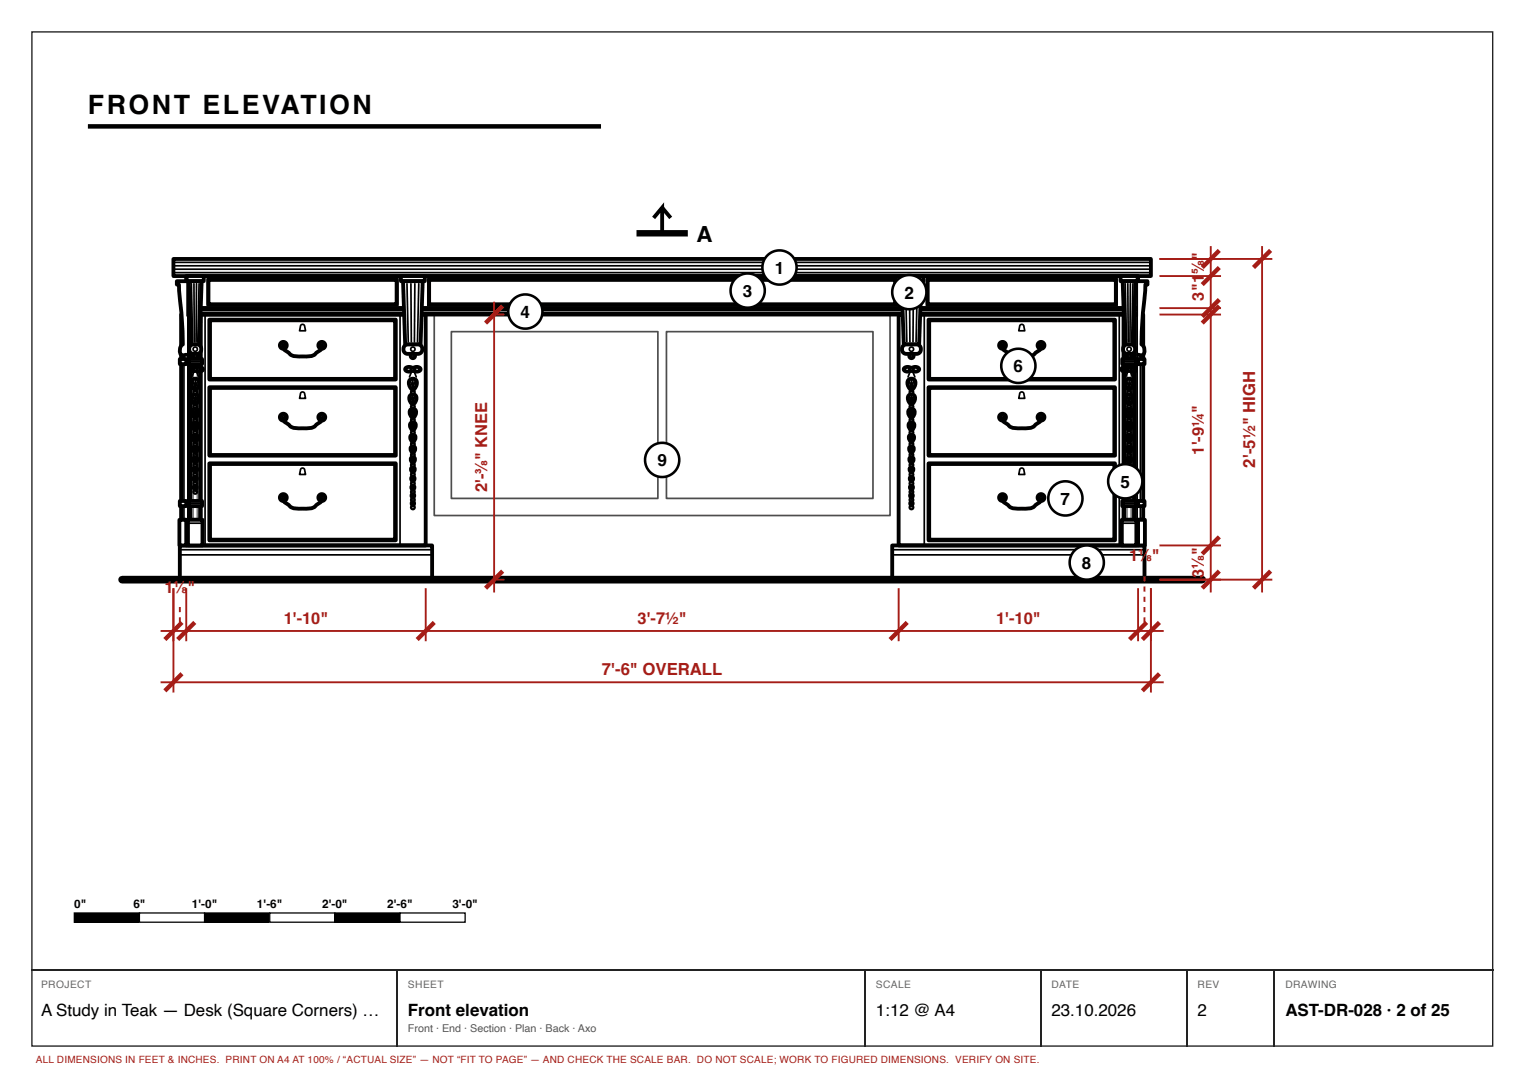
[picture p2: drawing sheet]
<svg xmlns="http://www.w3.org/2000/svg" width="297mm" height="210mm" viewBox="0 0 297 210" stroke-linecap="round" stroke-linejoin="round" font-family="sans-serif">
<path d="M6.2 6.2h284.7v197.7h-284.7z" fill="none" stroke="#222" stroke-width=".26"/>
<path d="M17.1 24.6h100" fill="none" stroke="#000" stroke-width=".88" stroke-linecap="butt"/>
<g fill="none" stroke="#000" stroke-width=".75">
<path d="M33.8 50.5h190.5v3.3h-190.5zM36.3 53.8h185.5v6.2h-185.5zM40.6 54.5h36.7v4.8h-36.7zM83.6 54.5h90.9v4.8h-90.9zM180.8 54.5h36.7v4.8h-36.7zM36.3 60h185.5v1.3h-185.5zM36.3 61.3h46.7v45h-46.7zM40.8 62.3h36.3v11.7h-36.3zM40.8 75.5h36.3v13.3h-36.3zM55.2 67.5a1.26 1.26 0 0 0 .9 1.1 2.86 2.86 0 0 0 2.9 .9h.6a2.42 2.42 0 0 0 2.2-.9 1.26 1.26 0 0 0 .9-1.1M40.8 90.3h36.3v15h-36.3zM55.2 81.5a1.26 1.26 0 0 0 .9 1.1 2.86 2.86 0 0 0 2.9 .9h.6a2.42 2.42 0 0 0 2.2-.9 1.26 1.26 0 0 0 .9-1.1"/>
<path d="M55.2 97.2a1.26 1.26 0 0 0 .9 1.1 2.86 2.86 0 0 0 2.9 .8h.6a2.42 2.42 0 0 0 2.2-.8 1.26 1.26 0 0 0 .9-1.1M35 106.3h49.2v6.7h-49.2z"/>
<circle cx="55.2" cy="67.3" r=".67"/>
<circle cx="62.7" cy="67.3" r=".67"/>
<circle cx="55.2" cy="97" r=".67"/>
<circle cx="55.2" cy="81.3" r=".67"/>
<circle cx="62.7" cy="97" r=".67"/>
<circle cx="62.7" cy="81.3" r=".67"/>
</g>
<g fill="none" stroke="#000" stroke-width=".33">
<path d="M33.8 51.1h190.5M33.8 51.8h190.5M33.8 52.5h190.5M33.8 53.1h190.5M40.4 54.3h37.1v5.2h-37.1zM83.4 54.3h91.3v5.2h-91.3zM180.5 54.3h37.2v5.2h-37.2zM36.3 60.5h185.5M36.3 60.9h185.5M40 61.3v45M41.1 62.6h35.7v11h-35.7zM41.1 75.8h35.7v12.7h-35.7z"/>
<path d="M58.7 63.3l.3-.1 .3 .2 .2 1.1h-1.1zM58.7 76.5l.3-.1 .3 .2 .2 1h-1.1zM78 61.3v45M84.6 61.3h88.9v39.2h-88.9zM88 64.6h40.2v32.5h-40.2zM129.9 64.6h40.2v32.5h-40.2zM41.1 90.6h35.7v14.4h-35.7zM58.7 91.3l.3-.1 .3 .2 .2 1.1h-1.1zM35 107.1h49.2M35 108.1h49.2"/>
<circle cx="55.2" cy="67.3" r=".25"/>
<circle cx="62.7" cy="67.3" r=".25"/>
<circle cx="55.2" cy="97" r=".25"/>
<circle cx="55.2" cy="81.3" r=".25"/>
<circle cx="62.7" cy="97" r=".25"/>
<circle cx="62.7" cy="81.3" r=".25"/>
</g>
<path d="M37 61.3h2.1v40h-2.1z" fill="#fff"/>
<path d="M37 61.3h2.1v40h-2.1z" fill="none" stroke="#000" stroke-width=".75"/>
<path d="M37.3 61.3v40M37.6 61.3v40M38.5 61.3v40M38.8 61.3v40" fill="none" stroke="#000" stroke-width=".33"/>
<path d="M36.7 70h2.7v1h-2.7z" fill="#fff"/>
<path d="M36.7 70h2.7v1h-2.7z" fill="none" stroke="#000" stroke-width=".75"/>
<path d="M36.7 70.5h2.7" fill="none" stroke="#000" stroke-width=".33"/>
<path d="M36.7 97.6h2.7v1h-2.7z" fill="#fff"/>
<path d="M36.7 71.7l.5-.2a.54 .54 0 0 1 .6 .1 .54 .54 0 0 1 .1 .6l-.5 .2a.54 .54 0 0 1-.6 0 .54 .54 0 0 1-.1-.7zM38.2 71.7l.5-.2a.54 .54 0 0 1 .6 .1 .54 .54 0 0 1 .1 .6l-.5 .2a.54 .54 0 0 1-.6 0 .54 .54 0 0 1-.1-.7zM36.7 97.6h2.7v1h-2.7z" fill="none" stroke="#000" stroke-width=".75"/>
<path d="M36.7 98.1h2.7" fill="none" stroke="#000" stroke-width=".33"/>
<circle cx="38" cy="72" r=".29" fill="#fff"/>
<g fill="none" stroke="#000" stroke-width=".75">
<path d="M37.6 73.9l.4-.1 .5 .1a1.4 1.4 0 0 1-.5 2.2 1.53 1.53 0 0 1-.4-2.2zM37.6 77l.4-.2 .5 .2a1.26 1.26 0 0 1-.5 1.9 1.38 1.38 0 0 1-.4-1.9zM37.7 79.8h.7a1.13 1.13 0 0 1-.4 1.7 1.24 1.24 0 0 1-.3-1.7zM37.7 84.8l.3-.1 .4 .1a1 1 0 0 1-.4 1.4 1 1 0 0 1-.3-1.4zM37.7 82.4h.7a1.02 1.02 0 0 1-.4 1.6 1.12 1.12 0 0 1-.3-1.6zM37.7 87.1h.7a.9 .9 0 0 1-.4 1.2 .9 .9 0 0 1-.3-1.2zM37.8 89.2h.5a.81 .81 0 0 1-.3 1.1 .81 .81 0 0 1-.2-1.1zM37.8 93l.2-.1 .3 .1 .1 .3-.4 .6-.2-.3zM37.8 91.1h.5a.73 .73 0 0 1-.3 1 .73 .73 0 0 1-.2-1zM37.8 94.7h.5l.1 .3-.4 .5-.2-.2z"/>
<circle cx="38" cy="72" r=".29"/>
<circle cx="38" cy="76.4" r=".21"/>
<circle cx="38" cy="79.3" r=".21"/>
<circle cx="38" cy="84.3" r=".21"/>
<circle cx="38" cy="90.6" r=".21"/>
<circle cx="38" cy="95.9" r=".21"/>
<circle cx="38" cy="86.6" r=".21"/>
<circle cx="38" cy="92.5" r=".21"/>
<circle cx="38" cy="88.7" r=".21"/>
<circle cx="38" cy="94.2" r=".21"/>
<circle cx="38" cy="81.9" r=".21"/>
</g>
<g fill="none" stroke="#000" stroke-width=".33">
<path d="M37.6 74.3l.4 1.3M37.7 77.3l.3 1.2M37.9 72.2l-.5 1.3M38 74.1v1.5M38 77.1v1.4M38 79.9v1.2M38.2 72.2l.5 1.3M38.4 77.3l-.4 1.2M38.5 74.3l-.5 1.3M37.7 80.1l.3 1M37.7 82.6l.3 1M37.8 85l.2 .9"/>
<path d="M37.8 87.3l.2 .7M37.8 89.3l.2 .7M37.8 91.3l.2 .6M37.9 93.1l.1 .6M37.9 94.8l.1 .5M38 82.5v1.1M38 84.9v1M38 87.1v.9M38 89.2v.8M38 91.2v.7M38 93v.7M38 94.8v.5"/>
<path d="M38.2 94.8l-.2 .5M38.2 93.1l-.2 .6M38.3 91.3l-.3 .6M38.3 89.3l-.3 .7M38.3 87.3l-.3 .7M38.3 85l-.3 .9M38.4 82.6l-.4 1M38.4 80.1l-.4 1"/>
</g>
<path d="M36.6 101.3h2.9v5h-2.9z" fill="#fff"/>
<path d="M36.6 101.3h2.9v5h-2.9z" fill="none" stroke="#000" stroke-width=".75"/>
<path d="M36.6 102h2.9" fill="none" stroke="#000" stroke-width=".33"/>
<path d="M36.4 53.8h3.3v1h-3.3z" fill="#fff"/>
<path d="M36.4 53.8h3.3v1h-3.3z" fill="none" stroke="#000" stroke-width=".75"/>
<path d="M36.8 54.8h2.5l-.4 12.3h-1.7z" fill="#fff"/>
<path d="M36.8 54.8h2.5l-.4 12.3h-1.7z" fill="none" stroke="#000" stroke-width=".75"/>
<path d="M37.3 55.3l.2 11.3M37.8 55.3l.1 11.3M38.3 55.3l-.1 11.3M38.8 55.3l-.3 11.3" fill="none" stroke="#000" stroke-width=".33"/>
<path d="M37.1 67.4l.5-.3h.8a.92 .92 0 0 1 .8 .9 .92 .92 0 0 1-.8 1h-.7a.93 .93 0 0 1-.8-.6 .93 .93 0 0 1 .2-1z" fill="#fff"/>
<path d="M37.1 67.4l.5-.3h.8a.92 .92 0 0 1 .8 .9 .92 .92 0 0 1-.8 1h-.7a.93 .93 0 0 1-.8-.6 .93 .93 0 0 1 .2-1z" fill="none" stroke="#000" stroke-width=".75"/>
<circle cx="38" cy="68" r=".42" fill="none" stroke="#000" stroke-width=".33"/>
<circle cx="38" cy="69.4" r=".42" fill="#fff"/>
<circle cx="38" cy="69.4" r=".42" fill="none" stroke="#000" stroke-width=".75"/>
<path d="M35.3 61.3h1v40h-1z" fill="#fff"/>
<path d="M36.3 61.3h-1v40h1" fill="none" stroke="#000" stroke-width=".75"/>
<path d="M35.8 61.3v40" fill="none" stroke="#000" stroke-width=".33"/>
<path d="M35 70h1.3v1h-1.3z" fill="#fff"/>
<path d="M35 70h1.3v1h-1.3z" fill="none" stroke="#000" stroke-width=".75"/>
<path d="M35 97.6h1.3v1h-1.3z" fill="#fff"/>
<path d="M35 97.6h1.3v1h-1.3z" fill="none" stroke="#000" stroke-width=".75"/>
<path d="M35 101.3h1.3v5h-1.3z" fill="#fff"/>
<path d="M35 101.3h1.3v5h-1.3z" fill="none" stroke="#000" stroke-width=".75"/>
<path d="M34.5 54.8h1.8v14.3l-.8 .2a1.42 1.42 0 0 1 .1-2.2 82 82 0 0 0-.7-10v-1.6h-.4z" fill="#fff"/>
<path d="M36.3 54.8h-1.8v.7h.4l.1 2.3a71.8 71.8 0 0 1 .6 9.3 1.42 1.42 0 0 0-.1 2.2l.8-.2M79.1 71.7l.5-.2a.54 .54 0 0 1 .6 .1 .54 .54 0 0 1 .1 .6l-.4 .2a.54 .54 0 0 1-.7 0 .54 .54 0 0 1-.1-.7zM80.6 71.7l.5-.2a.54 .54 0 0 1 .6 .1 .54 .54 0 0 1 .1 .6l-.4 .2a.54 .54 0 0 1-.7 0 .54 .54 0 0 1-.1-.7z" fill="none" stroke="#000" stroke-width=".75"/>
<circle cx="80.5" cy="72" r=".29" fill="#fff"/>
<g fill="none" stroke="#000" stroke-width=".75">
<path d="M80 73.9l.5-.1 .4 .1a1.4 1.4 0 0 1-.4 2.2 1.53 1.53 0 0 1-.5-2.2zM80.1 77l.4-.2 .4 .2a1.26 1.26 0 0 1-.4 1.9 1.38 1.38 0 0 1-.4-1.9zM80.1 79.8h.7a1.13 1.13 0 0 1-.3 1.7 1.24 1.24 0 0 1-.4-1.7zM80.1 84.8l.4-.1 .3 .1a1 1 0 0 1-.3 1.4 1 1 0 0 1-.4-1.4zM80.1 82.4h.7a1.02 1.02 0 0 1-.3 1.6 1.12 1.12 0 0 1-.4-1.6zM80.2 87.1h.6a.9 .9 0 0 1-.3 1.2 .9 .9 0 0 1-.3-1.2zM80.2 89.2h.5a.81 .81 0 0 1-.2 1.1 .81 .81 0 0 1-.3-1.1zM80.2 93l.3-.1 .2 .1 .1 .3-.3 .6-.3-.3zM80.2 91.1h.5a.73 .73 0 0 1-.2 1 .73 .73 0 0 1-.3-1zM80.2 94.7h.5l.1 .3-.3 .5-.3-.2zM80.3 96.4h.4v.2l-.2 .5-.2-.3zM80.3 97.9h.4v.2l-.2 .5-.2-.3z"/>
<circle cx="80.5" cy="72" r=".29"/>
<circle cx="80.5" cy="76.4" r=".21"/>
<circle cx="80.5" cy="79.3" r=".21"/>
<circle cx="80.5" cy="84.3" r=".21"/>
<circle cx="80.5" cy="90.6" r=".21"/>
<circle cx="80.5" cy="97.4" r=".21"/>
<circle cx="80.5" cy="95.9" r=".21"/>
<circle cx="80.5" cy="92.5" r=".21"/>
<circle cx="80.5" cy="86.6" r=".21"/>
<circle cx="80.5" cy="88.7" r=".21"/>
<circle cx="80.5" cy="81.9" r=".21"/>
<circle cx="80.5" cy="94.2" r=".21"/>
<circle cx="80.5" cy="98.9" r=".21"/>
</g>
<g fill="none" stroke="#000" stroke-width=".33">
<path d="M80 74.3l.5 1.3M80.1 77.3l.4 1.2M80.3 72.2l-.5 1.3M80.5 74.1v1.5M80.5 77.1v1.4M80.5 79.9v1.2M80.6 72.2l.5 1.3M80.9 77.3l-.4 1.2M80.9 74.3l-.4 1.3M80.1 80.1l.4 1M80.1 82.6l.4 1M80.2 85l.3 .9"/>
<path d="M80.2 87.3l.3 .7M80.2 89.3l.3 .7M80.3 91.3l.2 .6M80.3 93.1l.2 .6M80.3 94.8l.2 .5M80.3 96.5l.2 .4M80.3 98l.2 .4M80.5 82.5v1.1M80.5 84.9v1M80.5 87.1v.9M80.5 89.2v.8M80.5 91.2v.7"/>
<path d="M80.5 93v.7M80.5 94.8v.5M80.5 96.4v.5M80.5 97.9v.5M80.6 98l-.1 .4M80.6 96.5l-.1 .4M80.6 94.8l-.1 .5M80.7 93.1l-.2 .6M80.7 91.3l-.2 .6M80.7 89.3l-.2 .7M80.7 87.3l-.2 .7M80.8 85l-.3 .9"/>
<path d="M80.8 82.6l-.3 1M80.8 80.1l-.3 1"/>
</g>
<path d="M78.1 53.8h4.7v1h-4.7z" fill="#fff"/>
<path d="M78.1 53.8h4.7v1h-4.7z" fill="none" stroke="#000" stroke-width=".75"/>
<path d="M78.5 54.8h3.9l-.4 12.3h-3z" fill="#fff"/>
<path d="M78.5 54.8h3.9l-.4 12.3h-3z" fill="none" stroke="#000" stroke-width=".75"/>
<path d="M79.3 55.3l.3 11.3M80.1 55.3l.1 11.3M80.8 55.3v11.3M81.6 55.3l-.2 11.3" fill="none" stroke="#000" stroke-width=".33"/>
<path d="M78.9 67.4l.6-.3h2a.92 .92 0 0 1 .8 .9 .92 .92 0 0 1-.8 1h-2a.93 .93 0 0 1-.8-.6 .93 .93 0 0 1 .2-1z" fill="#fff"/>
<path d="M78.9 67.4l.6-.3h2a.92 .92 0 0 1 .8 .9 .92 .92 0 0 1-.8 1h-2a.93 .93 0 0 1-.8-.6 .93 .93 0 0 1 .2-1z" fill="none" stroke="#000" stroke-width=".75"/>
<circle cx="80.5" cy="68" r=".42" fill="none" stroke="#000" stroke-width=".33"/>
<circle cx="80.5" cy="69.4" r=".42" fill="#fff"/>
<g fill="none" stroke="#000" stroke-width=".75">
<path d="M175.1 61.3h46.7v45h-46.7zM181 62.3h36.3v11.7h-36.3zM181 75.5h36.3v13.3h-36.3zM195.4 67.5a1.26 1.26 0 0 0 .9 1.1 2.86 2.86 0 0 0 2.8 .9h.6a2.42 2.42 0 0 0 2.3-.9 1.26 1.26 0 0 0 .9-1.1M181 90.3h36.3v15h-36.3zM195.4 81.5a1.26 1.26 0 0 0 .9 1.1 2.86 2.86 0 0 0 2.8 .9h.6a2.42 2.42 0 0 0 2.3-.9 1.26 1.26 0 0 0 .9-1.1M195.4 97.2a1.26 1.26 0 0 0 .9 1.1 2.86 2.86 0 0 0 2.8 .8h.6a2.42 2.42 0 0 0 2.3-.8 1.26 1.26 0 0 0 .9-1.1M173.9 106.3h49.1v6.7h-49.1z"/>
<circle cx="80.5" cy="69.4" r=".42"/>
<circle cx="195.4" cy="67.3" r=".67"/>
<circle cx="202.9" cy="67.3" r=".67"/>
<circle cx="195.4" cy="97" r=".67"/>
<circle cx="195.4" cy="81.3" r=".67"/>
<circle cx="202.9" cy="97" r=".67"/>
<circle cx="202.9" cy="81.3" r=".67"/>
</g>
<g fill="none" stroke="#000" stroke-width=".33">
<path d="M180.1 61.3v45M181.3 62.6h35.7v11h-35.7zM181.3 75.8h35.7v12.7h-35.7zM198.8 63.3l.4-.1 .3 .2 .2 1.1h-1.2zM198.8 76.5l.4-.1 .3 .2 .2 1h-1.2zM218.1 61.3v45M181.3 90.6h35.7v14.4h-35.7zM198.8 91.3l.4-.1 .3 .2 .2 1.1h-1.2zM173.9 107.1h49.1M173.9 108.1h49.1"/>
<circle cx="195.4" cy="67.3" r=".25"/>
<circle cx="202.9" cy="67.3" r=".25"/>
<circle cx="195.4" cy="97" r=".25"/>
<circle cx="195.4" cy="81.3" r=".25"/>
<circle cx="202.9" cy="97" r=".25"/>
<circle cx="202.9" cy="81.3" r=".25"/>
</g>
<path d="M219 61.3h2.1v40h-2.1z" fill="#fff"/>
<path d="M219 61.3h2.1v40h-2.1z" fill="none" stroke="#000" stroke-width=".75"/>
<path d="M219.3 61.3v40M219.6 61.3v40M220.5 61.3v40M220.8 61.3v40" fill="none" stroke="#000" stroke-width=".33"/>
<path d="M218.7 70h2.7v1h-2.7z" fill="#fff"/>
<path d="M218.7 70h2.7v1h-2.7z" fill="none" stroke="#000" stroke-width=".75"/>
<path d="M218.7 70.5h2.7" fill="none" stroke="#000" stroke-width=".33"/>
<path d="M218.7 97.6h2.7v1h-2.7z" fill="#fff"/>
<path d="M218.7 71.7l.5-.2a.54 .54 0 0 1 .6 .1 .54 .54 0 0 1 .1 .6l-.5 .2a.54 .54 0 0 1-.6 0 .54 .54 0 0 1-.1-.7zM220.2 71.7l.5-.2a.54 .54 0 0 1 .6 .1 .54 .54 0 0 1 .1 .6l-.5 .2a.54 .54 0 0 1-.6 0 .54 .54 0 0 1-.1-.7zM218.7 97.6h2.7v1h-2.7z" fill="none" stroke="#000" stroke-width=".75"/>
<path d="M218.7 98.1h2.7" fill="none" stroke="#000" stroke-width=".33"/>
<circle cx="220" cy="72" r=".29" fill="#fff"/>
<g fill="none" stroke="#000" stroke-width=".75">
<path d="M219.6 73.9l.4-.1 .5 .1a1.4 1.4 0 0 1-.5 2.2 1.53 1.53 0 0 1-.4-2.2zM219.6 77l.4-.2 .5 .2a1.26 1.26 0 0 1-.5 1.9 1.38 1.38 0 0 1-.4-1.9zM219.7 79.8h.7a1.13 1.13 0 0 1-.4 1.7 1.24 1.24 0 0 1-.3-1.7zM219.7 84.8l.3-.1 .4 .1a1 1 0 0 1-.4 1.4 1 1 0 0 1-.3-1.4zM219.7 82.4h.7a1.02 1.02 0 0 1-.4 1.6 1.12 1.12 0 0 1-.3-1.6zM219.7 87.1h.7a.9 .9 0 0 1-.4 1.2 .9 .9 0 0 1-.3-1.2zM219.8 89.2h.5a.81 .81 0 0 1-.3 1.1 .81 .81 0 0 1-.2-1.1zM219.8 93l.2-.1 .3 .1 .1 .3-.4 .6-.2-.3zM219.8 91.1h.5a.73 .73 0 0 1-.3 1 .73 .73 0 0 1-.2-1zM219.8 94.7h.5l.1 .3-.4 .5-.2-.2z"/>
<circle cx="220" cy="72" r=".29"/>
<circle cx="220" cy="76.4" r=".21"/>
<circle cx="220" cy="79.3" r=".21"/>
<circle cx="220" cy="84.3" r=".21"/>
<circle cx="220" cy="90.6" r=".21"/>
<circle cx="220" cy="95.9" r=".21"/>
<circle cx="220" cy="86.6" r=".21"/>
<circle cx="220" cy="88.7" r=".21"/>
<circle cx="220" cy="92.5" r=".21"/>
<circle cx="220" cy="81.9" r=".21"/>
<circle cx="220" cy="94.2" r=".21"/>
</g>
<g fill="none" stroke="#000" stroke-width=".33">
<path d="M219.6 74.3l.4 1.3M219.7 77.3l.3 1.2M219.9 72.2l-.5 1.3M220 74.1v1.5M220 77.1v1.4M220 79.9v1.2M220.2 72.2l.5 1.3M220.4 77.3l-.4 1.2M220.5 74.3l-.5 1.3M219.7 80.1l.3 1M219.7 82.6l.3 1M219.8 85l.2 .9"/>
<path d="M219.8 87.3l.2 .7M219.8 89.3l.2 .7M219.8 91.3l.2 .6M219.9 93.1l.1 .6M219.9 94.8l.1 .5M220 82.5v1.1M220 84.9v1M220 87.1v.9M220 89.2v.8M220 91.2v.7M220 93v.7M220 94.8v.5"/>
<path d="M220.2 94.8l-.2 .5M220.2 93.1l-.2 .6M220.3 91.3l-.3 .6M220.3 89.3l-.3 .7M220.3 87.3l-.3 .7M220.3 85l-.3 .9M220.4 82.6l-.4 1M220.4 80.1l-.4 1"/>
</g>
<path d="M218.6 101.3h2.9v5h-2.9z" fill="#fff"/>
<path d="M218.6 101.3h2.9v5h-2.9z" fill="none" stroke="#000" stroke-width=".75"/>
<path d="M218.6 102h2.9" fill="none" stroke="#000" stroke-width=".33"/>
<path d="M218.4 53.8h3.3v1h-3.3z" fill="#fff"/>
<path d="M218.4 53.8h3.3v1h-3.3z" fill="none" stroke="#000" stroke-width=".75"/>
<path d="M218.8 54.8h2.5l-.4 12.3h-1.7z" fill="#fff"/>
<path d="M218.8 54.8h2.5l-.4 12.3h-1.7z" fill="none" stroke="#000" stroke-width=".75"/>
<path d="M219.3 55.3l.2 11.3M219.8 55.3l.1 11.3M220.3 55.3l-.1 11.3M220.8 55.3l-.3 11.3" fill="none" stroke="#000" stroke-width=".33"/>
<path d="M219.1 67.4l.5-.3h.8a.92 .92 0 0 1 .8 .9 .92 .92 0 0 1-.8 1h-.7a.93 .93 0 0 1-.8-.6 .93 .93 0 0 1 .2-1z" fill="#fff"/>
<path d="M219.1 67.4l.5-.3h.8a.92 .92 0 0 1 .8 .9 .92 .92 0 0 1-.8 1h-.7a.93 .93 0 0 1-.8-.6 .93 .93 0 0 1 .2-1z" fill="none" stroke="#000" stroke-width=".75"/>
<circle cx="220" cy="68" r=".42" fill="none" stroke="#000" stroke-width=".33"/>
<circle cx="220" cy="69.4" r=".42" fill="#fff"/>
<circle cx="220" cy="69.4" r=".42" fill="none" stroke="#000" stroke-width=".75"/>
<path d="M221.8 61.3h1v40h-1z" fill="#fff"/>
<path d="M221.8 61.3h1v40h-1" fill="none" stroke="#000" stroke-width=".75"/>
<path d="M222.2 61.3v40" fill="none" stroke="#000" stroke-width=".33"/>
<path d="M221.8 70h1.2v1h-1.2z" fill="#fff"/>
<path d="M221.8 70h1.2v1h-1.2z" fill="none" stroke="#000" stroke-width=".75"/>
<path d="M221.8 97.6h1.2v1h-1.2z" fill="#fff"/>
<path d="M221.8 97.6h1.2v1h-1.2z" fill="none" stroke="#000" stroke-width=".75"/>
<path d="M221.8 101.3h1.3v5h-1.3z" fill="#fff"/>
<path d="M221.8 101.3h1.3v5h-1.3z" fill="none" stroke="#000" stroke-width=".75"/>
<path d="M221.8 54.8h1.8v.7h-.4l-.1 2.3a71.8 71.8 0 0 0-.6 9.3 1.42 1.42 0 0 1 .1 2.2l-.8-.2z" fill="#fff"/>
<path d="M221.8 54.8h1.8v.7h-.4l-.1 2.3a71.8 71.8 0 0 0-.6 9.3 1.42 1.42 0 0 1 .1 2.2l-.8-.2M176.3 71.7l.4-.2a.54 .54 0 0 1 .7 .1 .54 .54 0 0 1 .1 .6l-.5 .2a.54 .54 0 0 1-.6 0 .54 .54 0 0 1-.1-.7zM177.8 71.7l.4-.2a.54 .54 0 0 1 .7 .1 .54 .54 0 0 1 .1 .6l-.5 .2a.54 .54 0 0 1-.6 0 .54 .54 0 0 1-.1-.7z" fill="none" stroke="#000" stroke-width=".75"/>
<circle cx="177.6" cy="72" r=".29" fill="#fff"/>
<g fill="none" stroke="#000" stroke-width=".75">
<path d="M177.2 73.9l.4-.1 .5 .1a1.4 1.4 0 0 1-.5 2.2 1.53 1.53 0 0 1-.4-2.2zM177.2 77l.4-.2 .4 .2a1.26 1.26 0 0 1-.4 1.9 1.38 1.38 0 0 1-.4-1.9zM177.3 79.8h.7a1.13 1.13 0 0 1-.4 1.7 1.24 1.24 0 0 1-.3-1.7zM177.3 84.8l.3-.1 .4 .1a1 1 0 0 1-.4 1.4 1 1 0 0 1-.3-1.4zM177.3 82.4h.7a1.02 1.02 0 0 1-.4 1.6 1.12 1.12 0 0 1-.3-1.6zM177.3 87.1h.6a.9 .9 0 0 1-.3 1.2 .9 .9 0 0 1-.3-1.2zM177.4 89.2h.5a.81 .81 0 0 1-.3 1.1 .81 .81 0 0 1-.2-1.1zM177.4 93l.2-.1 .3 .1 .1 .3-.4 .6-.2-.3zM177.4 91.1h.5a.73 .73 0 0 1-.3 1 .73 .73 0 0 1-.2-1zM177.4 94.7h.5v.3l-.3 .5-.2-.2zM177.4 96.4h.4l.1 .2-.3 .5-.2-.3zM177.4 97.9h.4l.1 .2-.3 .5-.1-.3z"/>
<circle cx="177.6" cy="72" r=".29"/>
<circle cx="177.6" cy="76.4" r=".21"/>
<circle cx="177.6" cy="79.3" r=".21"/>
<circle cx="177.6" cy="84.3" r=".21"/>
<circle cx="177.6" cy="90.6" r=".21"/>
<circle cx="177.6" cy="97.4" r=".21"/>
<circle cx="177.6" cy="95.9" r=".21"/>
<circle cx="177.6" cy="92.5" r=".21"/>
<circle cx="177.6" cy="88.7" r=".21"/>
<circle cx="177.6" cy="86.6" r=".21"/>
<circle cx="177.6" cy="94.2" r=".21"/>
<circle cx="177.6" cy="81.9" r=".21"/>
<circle cx="177.6" cy="98.9" r=".21"/>
</g>
<g fill="none" stroke="#000" stroke-width=".33">
<path d="M177.2 74.3l.4 1.3M177.2 77.3l.4 1.2M177.5 72.2l-.5 1.3M177.6 74.1v1.5M177.6 77.1v1.4M177.6 79.9v1.2M177.8 72.2l.5 1.3M178 77.3l-.4 1.2M178.1 74.3l-.5 1.3M177.3 80.1l.3 1M177.3 82.6l.3 1M177.3 85l.3 .9"/>
<path d="M177.4 87.3l.2 .7M177.4 89.3l.2 .7M177.4 91.3l.2 .6M177.4 93.1l.2 .6M177.5 94.8l.1 .5M177.5 96.5l.1 .4M177.5 98l.1 .4M177.6 82.5v1.1M177.6 84.9v1M177.6 87.1v.9M177.6 89.2v.8M177.6 91.2v.7"/>
<path d="M177.6 93v.7M177.6 94.8v.5M177.6 96.4v.5M177.6 97.9v.5M177.8 98l-.2 .4M177.8 96.5l-.2 .4M177.8 94.8l-.2 .5M177.8 93.1l-.2 .6M177.8 91.3l-.2 .6M177.9 89.3l-.3 .7M177.9 87.3l-.3 .7M177.9 85l-.3 .9"/>
<path d="M178 82.6l-.4 1M178 80.1l-.4 1"/>
</g>
<path d="M175.3 53.8h4.7v1h-4.7z" fill="#fff"/>
<path d="M175.3 53.8h4.7v1h-4.7z" fill="none" stroke="#000" stroke-width=".75"/>
<path d="M175.7 54.8h3.8l-.4 12.3h-3z" fill="#fff"/>
<path d="M175.7 54.8h3.8l-.4 12.3h-3z" fill="none" stroke="#000" stroke-width=".75"/>
<path d="M176.5 55.3l.2 11.3M177.2 55.3l.1 11.3M178 55.3l-.1 11.3M178.8 55.3l-.3 11.3" fill="none" stroke="#000" stroke-width=".33"/>
<path d="M176 67.4l.6-.3h2a.92 .92 0 0 1 .9 .9 .92 .92 0 0 1-.9 1h-2a.93 .93 0 0 1-.8-.6 .93 .93 0 0 1 .2-1z" fill="#fff"/>
<path d="M176 67.4l.6-.3h2a.92 .92 0 0 1 .9 .9 .92 .92 0 0 1-.9 1h-2a.93 .93 0 0 1-.8-.6 .93 .93 0 0 1 .2-1z" fill="none" stroke="#000" stroke-width=".75"/>
<circle cx="177.6" cy="68" r=".42" fill="none" stroke="#000" stroke-width=".33"/>
<circle cx="177.6" cy="69.4" r=".42" fill="#fff"/>
<circle cx="177.6" cy="69.4" r=".42" fill="none" stroke="#000" stroke-width=".75"/>
<path d="M23.8 113h210.5" fill="none" stroke="#000" stroke-width="1.5"/>
<path d="M33.8 114.6v10.4M36.3 114.6v10.4M83 114.6v10.4M175.1 114.6v10.4M221.8 114.6v10.4M224.3 114.6v10.4M31.3 123h195.5" fill="none" stroke="#a51d17" stroke-width=".37"/>
<path d="M35.5 121.3l-3.4 3.3M38 121.3l-3.4 3.3M84.6 121.3l-3.3 3.3M176.8 121.3l-3.3 3.3M223.5 121.3l-3.4 3.3M226 121.3l-3.4 3.3" fill="none" stroke="#a51d17" stroke-width=".85" stroke-linecap="butt"/>
<g fill="#a51d17">
<path d="M34.9 120.3h.3v1h-.3zM34.9 118.3h.3v1h-.3z"/>
<path d="M222.9 120.3h.3v1h-.3zM222.9 118.3h.3v1h-.3zM222.9 116.3h.3v1h-.3zM222.9 114.3h.3v1h-.3zM222.9 112.3h.3v1h-.3z"/>
</g>
<g fill="none" stroke="#a51d17" stroke-width=".37">
<path d="M96.3 58.8v56.7M226 50.5h22M226 53.8h12M236 48v67.5M246 48v67.5M96.3 61.3h2M226 60h12M226 61.3h12M33.8 114.6v20.4M96.3 113h2M224.3 114.6v20.4M226 106.3h12"/>
<path d="M226 113h22M31.3 133h195.5"/>
</g>
<path d="M98 59.6l-3.4 3.4M237.6 48.8l-3.3 3.3M237.6 52.1l-3.3 3.4M237.6 58.4l-3.3 3.3M237.6 59.6l-3.3 3.4M247.6 48.8l-3.3 3.3M98 111.3l-3.4 3.3M237.6 104.6l-3.3 3.4M237.6 111.3l-3.3 3.3M247.6 111.3l-3.3 3.3M35.5 131.3l-3.4 3.3M226 131.3l-3.4 3.3" fill="none" stroke="#a51d17" stroke-width=".85" stroke-linecap="butt"/>
<path d="M124 45.5h10" fill="none" stroke="#000" stroke-width="1.3" stroke-linecap="butt"/>
<path d="M127.4 42.5l1.6-2v5M129 40.5l1.7 2" fill="none" stroke="#000" stroke-width=".75" stroke-linecap="butt"/>
<circle cx="151.9" cy="52.1" r="3.3" fill="#fff"/>
<circle cx="151.9" cy="52.1" r="3.3" fill="none" stroke="#000" stroke-width=".5"/>
<circle cx="177.2" cy="56.9" r="3.3" fill="#fff"/>
<circle cx="177.2" cy="56.9" r="3.3" fill="none" stroke="#000" stroke-width=".5"/>
<circle cx="145.7" cy="56.6" r="3.3" fill="#fff"/>
<circle cx="145.7" cy="56.6" r="3.3" fill="none" stroke="#000" stroke-width=".5"/>
<circle cx="102.4" cy="60.7" r="3.3" fill="#fff"/>
<circle cx="102.4" cy="60.7" r="3.3" fill="none" stroke="#000" stroke-width=".5"/>
<circle cx="219.3" cy="93.8" r="3.3" fill="#fff"/>
<circle cx="219.3" cy="93.8" r="3.3" fill="none" stroke="#000" stroke-width=".5"/>
<circle cx="198.5" cy="71.3" r="3.3" fill="#fff"/>
<circle cx="198.5" cy="71.3" r="3.3" fill="none" stroke="#000" stroke-width=".5"/>
<circle cx="207.6" cy="97.1" r="3.3" fill="#fff"/>
<circle cx="207.6" cy="97.1" r="3.3" fill="none" stroke="#000" stroke-width=".5"/>
<circle cx="211.8" cy="109.6" r="3.3" fill="#fff"/>
<circle cx="211.8" cy="109.6" r="3.3" fill="none" stroke="#000" stroke-width=".5"/>
<circle cx="129" cy="89.6" r="3.3" fill="#fff"/>
<circle cx="129" cy="89.6" r="3.3" fill="none" stroke="#000" stroke-width=".5"/>
<path d="M14.5 177.9h12.7v1.8h-12.7z" fill="#000"/>
<path d="M14.5 177.9h12.7v1.8h-12.7z" fill="none" stroke="#000" stroke-width=".25"/>
<path d="M27.2 177.9h12.7v1.8h-12.7z" fill="#fff"/>
<path d="M27.2 177.9h12.7v1.8h-12.7zM39.9 177.9h12.7v1.8h-12.7z" fill="none" stroke="#000" stroke-width=".25"/>
<path d="M39.9 177.9h12.7v1.8h-12.7z" fill="#000"/>
<path d="M52.6 177.9h12.7v1.8h-12.7z" fill="#fff"/>
<path d="M52.6 177.9h12.7v1.8h-12.7zM65.3 177.9h12.7v1.8h-12.7z" fill="none" stroke="#000" stroke-width=".25"/>
<path d="M65.3 177.9h12.7v1.8h-12.7z" fill="#000"/>
<path d="M78 177.9h12.6v1.8h-12.6z" fill="#fff"/>
<path d="M78 177.9h12.6v1.8h-12.6z" fill="none" stroke="#000" stroke-width=".25"/>
<path d="M6.1 189h284.9M77.4 189.2v14.8M168.7 189.2v14.8M202.8 189.2v14.8M231.4 189.2v14.8M248.3 189.2v14.8" fill="none" stroke="#222" stroke-width=".26"/>
<text font-size="5.2" x="17.1" y="22.1">FRONT ELEVATION</text>
<text font-size="4.3" x="135.7" y="47.1">A</text>
<g font-size="3.3">
<text x="151" y="53.4">1</text>
<text x="144.8" y="57.9">3</text>
<text x="176.3" y="58.2">2</text>
<text x="101.5" y="62">4</text>
<text x="197.5" y="72.5">6</text>
<text x="128.1" y="90.9">9</text>
<text x="218.4" y="95">5</text>
<text x="206.7" y="98.4">7</text>
<text x="210.9" y="110.9">8</text>
<text x="8" y="197.9">A Study in Teak — Desk (Square Corners) …</text>
<text x="79.5" y="197.9">Front elevation</text>
<text x="170.7" y="197.9">1:12 @ A4</text>
<text x="204.9" y="197.9">23.10.2026</text>
<text x="233.4" y="197.9">2</text>
<text x="250.5" y="197.9">AST-DR-028 · 2 of 25</text>
</g>
<g font-size="3.3" fill="#a51d17">
<text x="244.6" y="91.1" transform="rotate(-90 244.6 91.1)">2'-5½&quot; HIGH</text>
<text x="117.3" y="131.6">7'-6&quot; OVERALL</text>
</g>
<g font-size="3.2" fill="#a51d17">
<text x="234.6" y="53.3" transform="rotate(-90 234.6 53.3)">⅝&quot;</text>
<text x="234.6" y="58.6" transform="rotate(-90 234.6 58.6)">3&quot;1</text>
<text x="234.6" y="88.6" transform="rotate(-90 234.6 88.6)">1'-9¼&quot;</text>
<text x="95" y="95.9" transform="rotate(-90 95 95.9)">2'-⅜&quot; KNEE</text>
<text x="220.1" y="109.3">1⅛&quot;</text>
<text x="234.6" y="112.6" transform="rotate(-90 234.6 112.6)">3⅛&quot;</text>
<text x="32.1" y="115.6">1</text>
<text x="33.8" y="115.6">⅛</text>
<text x="36.5" y="115.6">&quot;</text>
<text x="55.3" y="121.6">1'-10&quot;</text>
<text x="124.3" y="121.6">3'-7½&quot;</text>
<text x="194.1" y="121.6">1'-10&quot;</text>
</g>
<g font-size="2.3">
<text x="14.5" y="176.9">0&quot;</text>
<text x="26" y="176.9">6&quot;</text>
<text x="37.4" y="176.9">1'-0&quot;</text>
<text x="50.1" y="176.9">1'-6&quot;</text>
<text x="62.8" y="176.9">2'-0&quot;</text>
<text x="75.5" y="176.9">2'-6&quot;</text>
<text x="88.2" y="176.9">3'-0&quot;</text>
</g>
<text font-size="2.1" fill="#555" x="79.5" y="201.1">Front · End · Section · Plan · Back · Axo</text>
<g font-size="2" fill="#666">
<text x="8" y="192.6">PROJECT</text>
<text x="79.5" y="192.6">SHEET</text>
<text x="170.7" y="192.6">SCALE</text>
<text x="204.9" y="192.6">DATE</text>
<text x="233.4" y="192.6">REV</text>
<text x="250.5" y="192.6">DRAWING</text>
</g>
<text font-size="1.9" fill="#a51d17" x="7" y="207.2">ALL DIMENSIONS IN FEET &amp; INCHES. PRINT ON A4 AT 100% / “ACTUAL SIZE” — NOT “FIT TO PAGE” — AND CHECK THE SCALE BAR. DO NOT SCALE; WORK TO FIGURED DIMENSIONS. VERIFY ON SITE.</text>
</svg>
